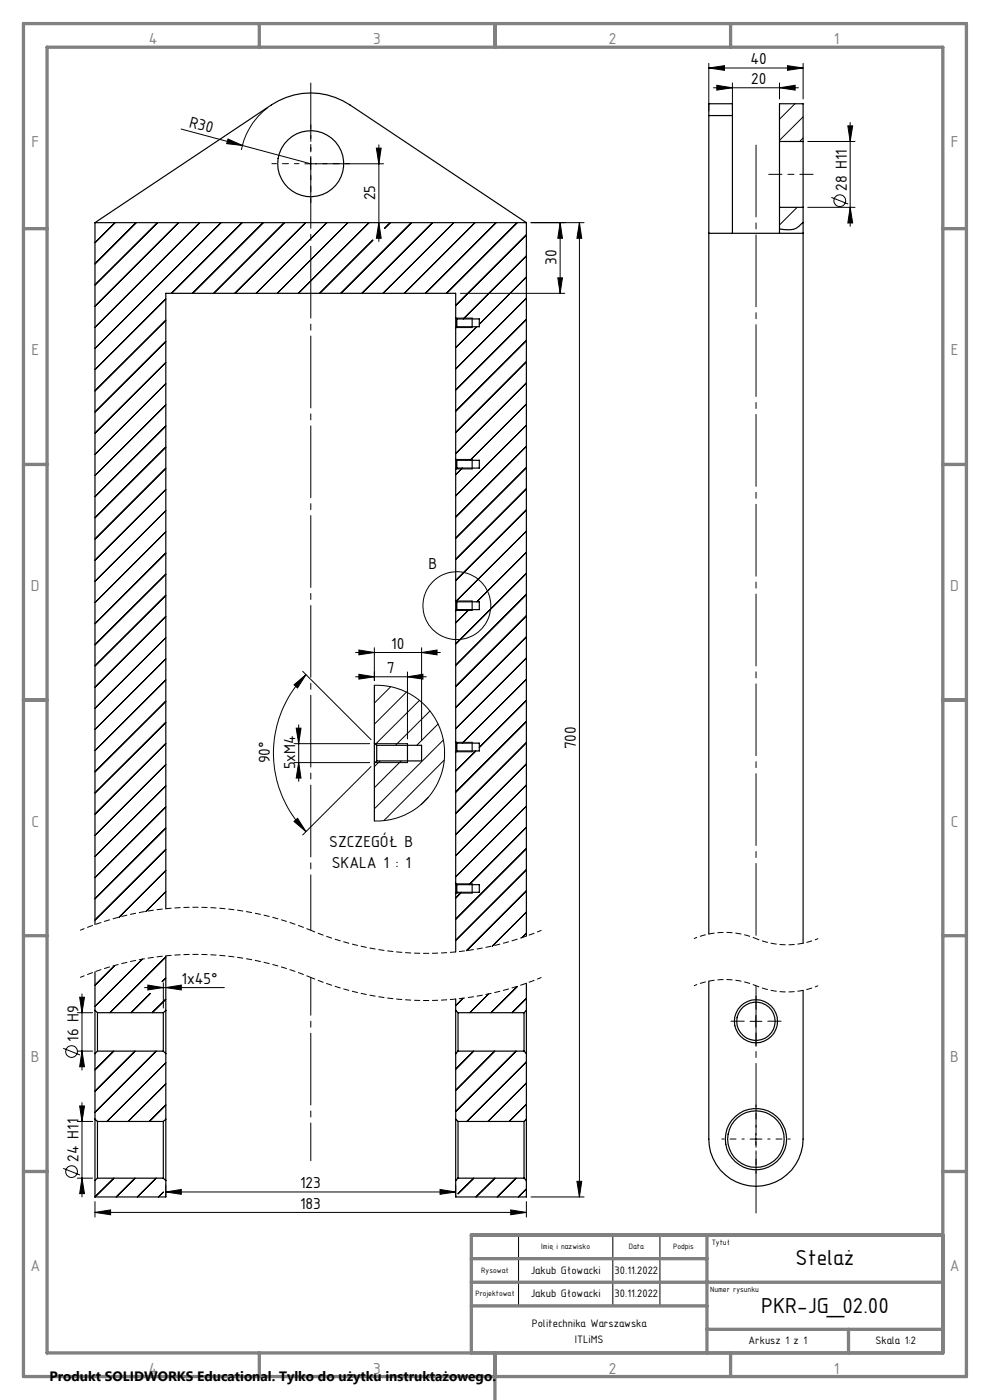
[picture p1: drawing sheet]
<svg xmlns="http://www.w3.org/2000/svg" width="210mm" height="297mm" viewBox="0 0 210 297" stroke-linecap="round" stroke-linejoin="round" font-family="sans-serif">
<g fill="none" stroke="#000" stroke-width=".21">
<path d="M150.4 14.4l3.3-.5v1zM150.4 13.4v10.1M150.4 14.4h20M151.3 18.6h18.1M152 18.1l3.4 .5-3.4 .5zM155.4 17.6v5.9M165.3 18.6l3.4-.5v1zM165.3 17.6v3.4M167 13.9l3.4 .5-3.4 .5zM170.4 13.4v7.6M38.4 27.4l13 3.5M48.4 29.5l3 1.4-3.3-.4z"/>
<path d="M51.4 30.9l14.5 3.8M56.8 22.9a14.9 14.9 0 0 0-5.6 8.9M64.7 34.7h16.7M65.9 33.5v2.5M79.8 31.4h1.1l-.5 3.3zM80.4 30.7v20.5M168.6 22l-3.3 3.3M170.4 24.8l-5.1 5M170.4 29.3l-.8 .7M171.3 30h10.1M179.8 26.7h1.1l-.6 3.3zM180.3 26v22"/>
<path d="M24.4 47.2l-4.3 4.3M28.9 47.2l-8.8 8.8M33.4 47.2l-13.3 13.3M37.9 47.2l-17.8 17.8M42.4 47.2l-22.3 22.3M46.9 47.2l-26.8 26.7M51.4 47.2l-15 15M55.8 47.2l-14.9 15M60.3 47.2l-15 15M64.8 47.2l-15 15M69.3 47.2l-15 15M73.8 47.2l-15 15"/>
<path d="M78.3 47.2l-15 15M79.1 50.9l-11.3 11.3M80.4 47.2l.5 3.3h-1.1zM82.8 47.2l-1.2 1.2M87.3 47.2l-15 15M91.8 47.2l-15 15M96.3 47.2l-15.1 15M100.8 47.2l-15 15M105.2 47.2l-15 15M109.7 47.2l-15 15M111.7 49.8l-15 15M111.7 54.3l-13.4 13.4"/>
<path d="M111.7 58.8l-10 10M112.6 47.2h11.3M118.3 58.9h1l-.5 3.3zM118.8 47.2l.5 3.3h-1zM118.8 47.2v15M122.9 47.2l.5 3.3h-1zM122.9 47.2v206.7M169.1 44l-3.8 3.7M171.3 44h10.1M176.4 41.9l3.5 1.4M180.3 44l.6 3.3h-1.1zM35.2 63.4l-15.1 15"/>
<path d="M35.2 67.9l-15.1 15M35.2 72.4l-15.1 15M35.2 76.9l-15.1 15M96.7 67.5h3.5M96.7 69.5h3.5M97.6 62.2h22.2M101.1 69.3l-4.4 4.5M111.7 63.2l-15 15.1M111.7 67.8l-15 15M111.7 72.2l-15 15M111.7 76.7l-15 15.1M35.2 81.4l-15.1 15"/>
<path d="M35.2 85.9l-15.1 15M35.2 90.4l-15.1 15M35.2 94.9l-15.1 15M35.2 99.3l-15.1 15.1M96.7 97.5h3.5M96.7 99.5h3.5M98.1 99.3l-1.4 1.4M111.7 81.2l-15 15M111.7 85.7l-12 11.9M111.7 90.2l-15 15M111.7 94.7l-15 15M111.7 99.2l-15 15"/>
<path d="M35.2 103.9l-15.1 14.9M35.2 108.3l-15.1 15M35.2 112.8l-15.1 15M35.2 117.3l-15.1 15M111.7 103.7l-15 15M111.7 108.2l-15 15M111.7 112.7l-14.9 14.8M111.7 117.2l-10.6 10.5M35.2 121.8l-15.1 15M35.2 126.3l-15.1 15M35.2 130.8l-15.1 15M35.2 135.3l-15.1 15"/>
<path d="M35.2 139.8l-15.1 15M75.4 138.4h18M76.1 137.9l3.3 .5-3.3 .5zM79.4 137.4v7M89.4 138.4l3.3-.5v1zM89.4 137.4v19.7M96.7 127.5h3.5M96.7 129.5h3.5M99.5 129.3l-2.8 2.8M111.7 121.6l-15 15M111.7 126.1l-15 15M111.7 130.6l-15 15"/>
<path d="M111.7 135.1l-15 15M111.7 139.6l-15 15M35.2 144.2l-15.1 15M35.2 148.8l-15.1 15M35.2 153.2l-15.1 15M35.2 157.7l-15.1 15M62.4 145.3l2.5-2.2-1.8 2.8zM62.4 157.8h16M62.8 154.5h1.1l-.5 3.3zM63.4 153.8v12M64.2 142.4l14.5 14.5M64.9 143.1a23.5 23.5 0 0 0 0 33.3"/>
<path d="M75.4 143.6h15M76.1 143l3.3 .6-3.3 .5zM79.4 145.4l3 .2 2.7 .7 2.1 1 2.3 1.7 1.9 2.1 1.7 2.8 .7 1.9 .5 3-.1 3-.6 2.6-1.2 2.5-1.9 2.7-2.3 2-2.9 1.5-3.2 .9-2.7 .2M79.6 157.8h6.8M82.9 145.7l-3.5 3.5M86.2 146.8l-6.8 6.8M86.4 143.6l3.3-.6v1.1zM86.4 142.6v14.2M89 148.6l-9.3 9.3M91.2 150.8l-7.3 7.3M92.9 153.6l-4.5 4.5M94.1 157l-14.7 14.6"/>
<path d="M96.7 157.5h3.5M96.7 159.5h3.5M100.9 159.3l-4.2 4.3M111.7 144.1l-13.6 13.6M111.7 148.6l-10 10M111.7 153.1l-15 15M111.7 157.5l-15 15.1M35.2 162.2l-15.1 15M35.2 166.7l-15.1 15M35.2 171.2l-15.1 15M35.2 175.7l-15.1 15M62.4 174.3l.7-.7 1.8 2.8z"/>
<path d="M62.4 161.8h16M63.4 161.8l.5 3.3h-1.1zM78.7 162.6l-14.5 14.5M79.6 161.8h6.8M80.6 161.4l-1.2 1.2M85.1 161.4l-5.7 5.7M90.8 169.2l-1.5 1.5M94.2 161.3l-12.8 12.8M111.7 162.1l-15 15M111.7 166.5l-15 15M111.7 171l-15 15M111.7 175.5l-12.2 12.2"/>
<path d="M35.2 180.2l-15.1 15M35.2 184.7l-9.9 9.9M35.2 189.2l-4.2 4.2M96.7 187.5h3.5M96.7 189.5h3.5M97.9 189.3l-1.2 1.2M111.7 180l-15 15M111.7 184.5l-15 15M111.7 189l-12.7 12.7M111.7 193.5l-7.2 7.2M111.7 198l-1 .9M16.4 214.8h3.2"/>
<path d="M16.9 211.6h1l-.5 3.2zM17.4 210.9v16.1M24.3 204.8l-4.2 4.2M30.2 203.5l-10.1 10M30.7 209.5h16.9M31.4 209l3.2 .5-3.2 .5zM31.9 210.7l-4.1 4.1M34.6 208.5v5.4M35.2 209.5l3.3-.5v1zM35.2 203l-11.9 11.8M35.2 207.5l-.8 .7M35.2 212l-2.9 2.8"/>
<path d="M98.2 211.8l-1.5 1.6M103.6 210.9l-3.9 3.9M109.7 209.3l-5.6 5.5M111.7 211.8l-3.1 3M159.1 216.7h2.5M160.3 215.4v2.5M13.4 222.4l3.6 1.4M16.4 237.9h3.2M16.4 223h3.2M16.9 234.6h1l-.5 3.3zM17.4 223l.5 3.3h-1zM17.4 233.9v20"/>
<path d="M24.1 223l-4 4M28.6 223l-8.5 8.5M33.1 223l-13 13M35.2 225.5l-12.5 12.4M35.2 229.9l-8 8M35.2 234.4l-3.5 3.5M100.5 223l-3.8 3.8M105 223l-8.3 8.3M109.5 223l-12.8 12.8M111.7 225.3l-12.7 12.6M111.7 229.8l-8.2 8.1M111.7 234.3l-3.7 3.6"/>
<path d="M13.4 247.9l3.6 1.4M16.4 249.9h3.2M17.4 249.9l.5 3.3h-1zM20.1 257.2l3.4-.5v1zM20.1 254.9v3.3M20.1 257.2h91.6M24.2 249.9l-4.1 4M28.6 249.9l-3.9 4M33.1 249.9l-4 4M34.6 252.9l-1 1M35.2 252.9l3.3-.6v1.1zM35.2 251.4v2.5"/>
<path d="M35.2 252.9h61.5M93.3 252.3l3.4 .6-3.4 .5zM96.7 251.4v2.5M100.5 249.9l-3.3 3.4M105 249.9l-4 4M108.3 256.7l3.4 .5-3.4 .5zM109.5 249.9l-4 4M111.7 254.9v3.3M111.7 252.2l-1.7 1.7M112.6 253.9h11.3M122.4 250.6h1l-.5 3.3zM159.1 241.6h2.5"/>
<path d="M160.3 240.4v2.5M110 262v15M130 262v15M140 262v15"/>
<circle cx="178.1" cy="42.6" r="1.24"/>
<circle cx="96.9" cy="128.5" r="7.2"/>
<circle cx="15.2" cy="223.1" r="1.25"/>
<circle cx="15.2" cy="248.5" r="1.25"/>
</g>
<path d="M65.9 197.4a63.6 63.6 0 0 0-48.9 0M114.8 197.4a63.6 63.6 0 0 1-48.9 0M65.9 207.4a63.6 63.6 0 0 0-48.9 0M114.8 207.4a63.6 63.6 0 0 1-48.9 0" fill="none" stroke="#000" stroke-width=".21" stroke-dasharray="1.3 .6" stroke-dashoffset=".3" stroke-linecap="butt"/>
<path d="M160.4 199.1a17.1 17.1 0 0 0-13.2 0M173.5 199.1a17.1 17.1 0 0 1-13.1 0M160.4 209.1a17.1 17.1 0 0 0-13.2 0M173.5 209.1a17.1 17.1 0 0 1-13.1 0" fill="none" stroke="#000" stroke-width=".21" stroke-dasharray="1.3 .6" stroke-dashoffset=".5" stroke-linecap="butt"/>
<path d="M160.4 239.1v-4.7M157.9 241.6h-4.8M160.4 244.1v4.8M162.9 241.6h4.7" fill="none" stroke="#000" stroke-width=".21" stroke-dasharray="15.2 1.3 1.3 1.3" stroke-dashoffset="14.8"/>
<path d="M157.9 216.6h-2.9M160.4 214.1v-2.8M160.4 219.1v2.9M162.9 216.6h2.8" fill="none" stroke="#000" stroke-width=".21" stroke-dasharray="15.2 1.3 1.3 1.3"/>
<path d="M160.4 209.1v48.2" fill="none" stroke="#000" stroke-width=".21" stroke-dasharray="15.2 1.3 1.3 1.3" stroke-dashoffset="2.6"/>
<path d="M160.4 30.1v169" fill="none" stroke="#000" stroke-width=".21" stroke-dasharray="15.2 1.3 1.3 1.3" stroke-dashoffset="-.7"/>
<path d="M172.5 37h-9.4" fill="none" stroke="#000" stroke-width=".21" stroke-dasharray="15.2 1.3 1.3 1.3" stroke-dashoffset="12.4"/>
<g fill="none" stroke="#808080" stroke-width=".7">
<path d="M5 5h200v287h-200zM10 10h190v277h-190zM55 5v5M105 5v5M155 5v5M5 48.5h5M200 48.5h5M5 98.5h5M200 98.5h5M5 148.5h5M200 148.5h5M5 198.5h5"/>
<path d="M200 198.5h5M5 248.5h5M200 248.5h5M100 277h50M100 272h100M100 267h50M150 262v25M200 262h-100v25M55 287v5M105 287v10M150 282h50M155 287v5"/>
<path d="M180 282v5"/>
</g>
<g fill="none" stroke="#000" stroke-width=".25">
<path d="M150.4 24.5v-2.5h5v2.5M150.4 24.5v173.7M150.4 24.5h5M155.4 24.5v25M165.3 30v14M165.3 30v-8h5.1v8M165.3 30h5.1M170.4 30v14M20.1 47.2l37.5-24.9a14.9 14.9 0 0 1 16.6 0l37.5 24.9M20.1 47.2v148.9M20.1 47.2h91.6M111.7 47.2v151.4"/>
<path d="M150.4 49.5h20M165.3 44v5.5M165.3 44h5.1M170.4 47.2l-.4 .2a3.4 3.4 0 0 1-3.6 1.3l-1.1-.1M170.4 44v156.1M96.7 67.4v2.2M96.7 67.4v-5.2h-61.5v130.6M96.7 69.6v27.8M96.7 67.4l.2 .3M96.9 67.7v1.6M96.9 67.7h4.8v1.6h-4.8M96.9 69.3l-.2 .3"/>
<path d="M100.2 67.5v2M96.7 97.4v2.2M96.7 99.6v27.8M96.7 97.4l.2 .2M96.9 97.6v1.7M96.9 99.3l-.2 .3M96.9 97.6h4.8v1.7h-4.8M100.2 97.5v2M96.7 127.4v2.2M96.7 127.4l.2 .3M96.7 129.6v27.8M96.9 127.7v1.6"/>
<path d="M96.9 127.7h4.8v1.6h-4.8M96.9 129.3l-.2 .3M100.2 127.5v2M79.4 157.6v4.3M79.4 157.6l.5 .5M79.4 145.4v12.2M79.9 158.1v3.3M79.9 158.1h9.5v3.3h-9.5M86.4 157.8v4M96.7 157.4v2.2M96.7 159.6v27.8M96.7 157.4l.2 .3"/>
<path d="M96.9 157.7v1.6M96.9 157.7h4.8v1.6h-4.8M96.9 159.3l-.2 .3M100.2 157.5v2M79.4 161.9v12.3M79.9 161.4l-.5 .5M96.7 187.4v2.1M96.7 189.5v12.5M96.7 187.4l.2 .3M96.9 187.7v1.6M96.9 187.7h4.8v1.6h-4.8M96.9 189.3l-.2 .2"/>
<path d="M100.2 187.5v2M20.1 214.3v9.2M20.1 206.2v8.1M20.1 214.3l.6 .5M20.7 214.8v8.2M20.7 214.8h13.9M34.6 214.8v8.2M35.2 214.3v9.2M35.2 202.8v11.5M35.2 214.3l-.6 .5M96.7 214.3v9.2M96.7 211.9v2.4"/>
<path d="M96.7 214.3l.5 .5M97.2 214.8v8.2M97.2 214.8h14M111.2 214.8v8.2M111.7 214.3v9.2M111.7 208.6v5.7M111.7 214.3l-.5 .5M150.4 208.2v33.4a10 10 0 0 0 10 10.1 10 10 0 0 0 10-10.1v-31.5M20.1 237.4v13M20.1 223.5v13.9M20.1 237.4l.6 .5M20.7 237.9v12"/>
<path d="M20.7 237.9h13.9M20.7 223h13.9M20.7 223l-.6 .5M34.6 237.9v12M34.6 223l.6 .5M35.2 237.4v13M35.2 223.5v13.9M35.2 237.4l-.6 .5M96.7 237.4v13M96.7 223.5v13.9M96.7 237.4l.5 .5M97.2 237.9v12"/>
<path d="M97.2 237.9h14M97.2 223l-.5 .5M97.2 223h14M111.2 237.9v12M111.2 223l.5 .5M111.7 237.4v13M111.7 223.5v13.9M111.7 237.4l-.5 .5M20.1 250.4v3.5h15.1v-3.5M20.7 249.9h13.9M20.7 249.9l-.6 .5M34.6 249.9l.6 .5"/>
<path d="M96.7 250.4v3.5h15v-3.5M97.2 249.9h14M97.2 249.9l-.5 .5M111.2 249.9l.5 .5"/>
<circle cx="65.9" cy="34.7" r="7"/>
<circle cx="160.3" cy="216.6" r="4.1"/>
<circle cx="160.3" cy="216.6" r="4.6"/>
<circle cx="160.4" cy="241.7" r="6.5"/>
<circle cx="160.4" cy="241.7" r="6"/>
</g>
<path d="M63.4 34.7h-5.7M65.9 32.2v-5.7M65.9 37.2v5.8M68.4 34.7h5.8" fill="none" stroke="#000" stroke-width=".21" stroke-dasharray="15.2 1.3 1.3 1.3" stroke-dashoffset="14.3"/>
<path d="M65.9 246.2v-38.8" fill="none" stroke="#000" stroke-width=".21" stroke-dasharray="15.2 1.3 1.3 1.3" stroke-dashoffset="7.2"/>
<path d="M65.9 197.4v-179.8" fill="none" stroke="#000" stroke-width=".21" stroke-dasharray="15.2 1.3 1.3 1.3" stroke-dashoffset="3.5"/>
<g fill="#000">
<path d="M48.4 29.5l3 1.4-3.3-.4z"/>
<path d="M150.4 14.4l3.3-.5v1zM167 13.9l3.4 .5-3.4 .5z"/>
<path d="M152 18.1l3.4 .5-3.4 .5zM165.3 18.6l3.4-.5v1z"/>
<path d="M180.3 44l.6 3.3h-1.1zM179.8 26.7h1.1l-.6 3.3zM17.4 249.9l.5 3.3h-1zM16.9 234.6h1l-.5 3.3zM17.4 223l.5 3.3h-1zM16.9 211.6h1l-.5 3.2zM80.4 47.2l.5 3.3h-1.1zM79.8 31.4h1.1l-.5 3.3zM122.4 250.6h1l-.5 3.3zM122.9 47.2l.5 3.3h-1zM118.3 58.9h1l-.5 3.3zM118.8 47.2l.5 3.3h-1z"/>
<path d="M62.8 154.5h1.1l-.5 3.3zM63.4 161.8l.5 3.3h-1.1z"/>
<path d="M62.4 145.3l2.5-2.2-1.8 2.8zM62.4 174.3l.7-.7 1.8 2.8z"/>
<path d="M76.1 143l3.3 .6-3.3 .5zM86.4 143.6l3.3-.6v1.1zM76.1 137.9l3.3 .5-3.3 .5zM89.4 138.4l3.3-.5v1z"/>
<path d="M31.4 209l3.2 .5-3.2 .5zM35.2 209.5l3.3-.5v1zM35.2 252.9l3.3-.6v1.1zM93.3 252.3l3.4 .6-3.4 .5zM20.1 257.2l3.4-.5v1zM108.3 256.7l3.4 .5-3.4 .5z"/>
</g>
<g font-size="4.9">
<text x="168.8" y="268.4">Stelaż</text>
<text x="161.4" y="278.4">PKR-JG_02.00</text>
</g>
<g font-size="3.6" fill="#808080">
<text x="31.6" y="9.4">4</text>
<text x="79.2" y="9.4">3</text>
<text x="129.2" y="9.4">2</text>
<text x="176.9" y="9.4">1</text>
<text x="6.7" y="31.2">F</text>
<text x="201.7" y="31.2">F</text>
<text x="6.7" y="75.4">E</text>
<text x="201.7" y="75.4">E</text>
<text x="6.6" y="125.4">D</text>
<text x="201.6" y="125.4">D</text>
<text x="6.7" y="175.4">C</text>
<text x="201.7" y="175.4">C</text>
<text x="6.6" y="225.4">B</text>
<text x="201.6" y="225.4">B</text>
<text x="6.5" y="269.6">A</text>
<text x="201.4" y="269.6">A</text>
<text x="31.6" y="291.4">4</text>
<text x="79.2" y="291.4">3</text>
<text x="129.2" y="291.4">2</text>
<text x="176.9" y="291.4">1</text>
</g>
<g font-size="3.6">
<text x="159.2" y="13.6">40</text>
<text x="159.3" y="17.8">20</text>
<text x="40" y="27" transform="rotate(15 40 27)">R30</text>
<text x="179.6" y="40.5" transform="rotate(-90 179.6 40.5)">28 H11</text>
<text x="79.6" y="42.5" transform="rotate(-90 79.6 42.5)">25</text>
<text x="118.1" y="56.2" transform="rotate(-90 118.1 56.2)">30</text>
<text x="90.9" y="120.8">B</text>
<text x="83" y="137.6">10</text>
<text x="82" y="142.8">7</text>
<text x="57.2" y="161.9" transform="rotate(-90 57.2 161.9)">90°</text>
<text x="122.2" y="158.9" transform="rotate(-90 122.2 158.9)">700</text>
<text x="62.6" y="163.2" transform="rotate(-90 62.6 163.2)">5xM4</text>
<text x="69.8" y="179.7">SZCZEGÓŁ B</text>
<text x="70.4" y="184.2">SKALA 1 : 1</text>
<text x="38.5" y="208.7">1x45°</text>
<text x="16.7" y="221" transform="rotate(-90 16.7 221)">16 H9</text>
<text x="16.7" y="246.5" transform="rotate(-90 16.7 246.5)">24 H11</text>
<text x="63.6" y="252.1">123</text>
<text x="63.6" y="256.4">183</text>
</g>
<text font-size="2.9" x="10.5" y="292.9">Produkt SOLIDWORKS Educational. Tylko do użytku instruktażowego.</text>
<g font-size="2.5">
<text x="112.6" y="270.2">Jakub Głowacki</text>
<text x="112.6" y="275.2">Jakub Głowacki</text>
<text x="130.4" y="270.2">30.11.2022</text>
<text x="130.4" y="275.2">30.11.2022</text>
<text x="112.8" y="281.5">Politechnika Warszawska</text>
<text x="122" y="285">ITLiMS</text>
<text x="158.8" y="285.2">Arkusz 1 z 1</text>
<text x="185.7" y="285.2">Skala 1:2</text>
</g>
<g font-size="1.8">
<text x="114.8" y="265">Imię i nazwisko</text>
<text x="133.4" y="265">Data</text>
<text x="142.8" y="265">Podpis</text>
<text x="151" y="264">Tytuł</text>
<text x="100.9" y="275">Projektował</text>
<text x="102.1" y="270">Rysował</text>
<text x="150.6" y="274">Numer rysunku</text>
</g>
</svg>
